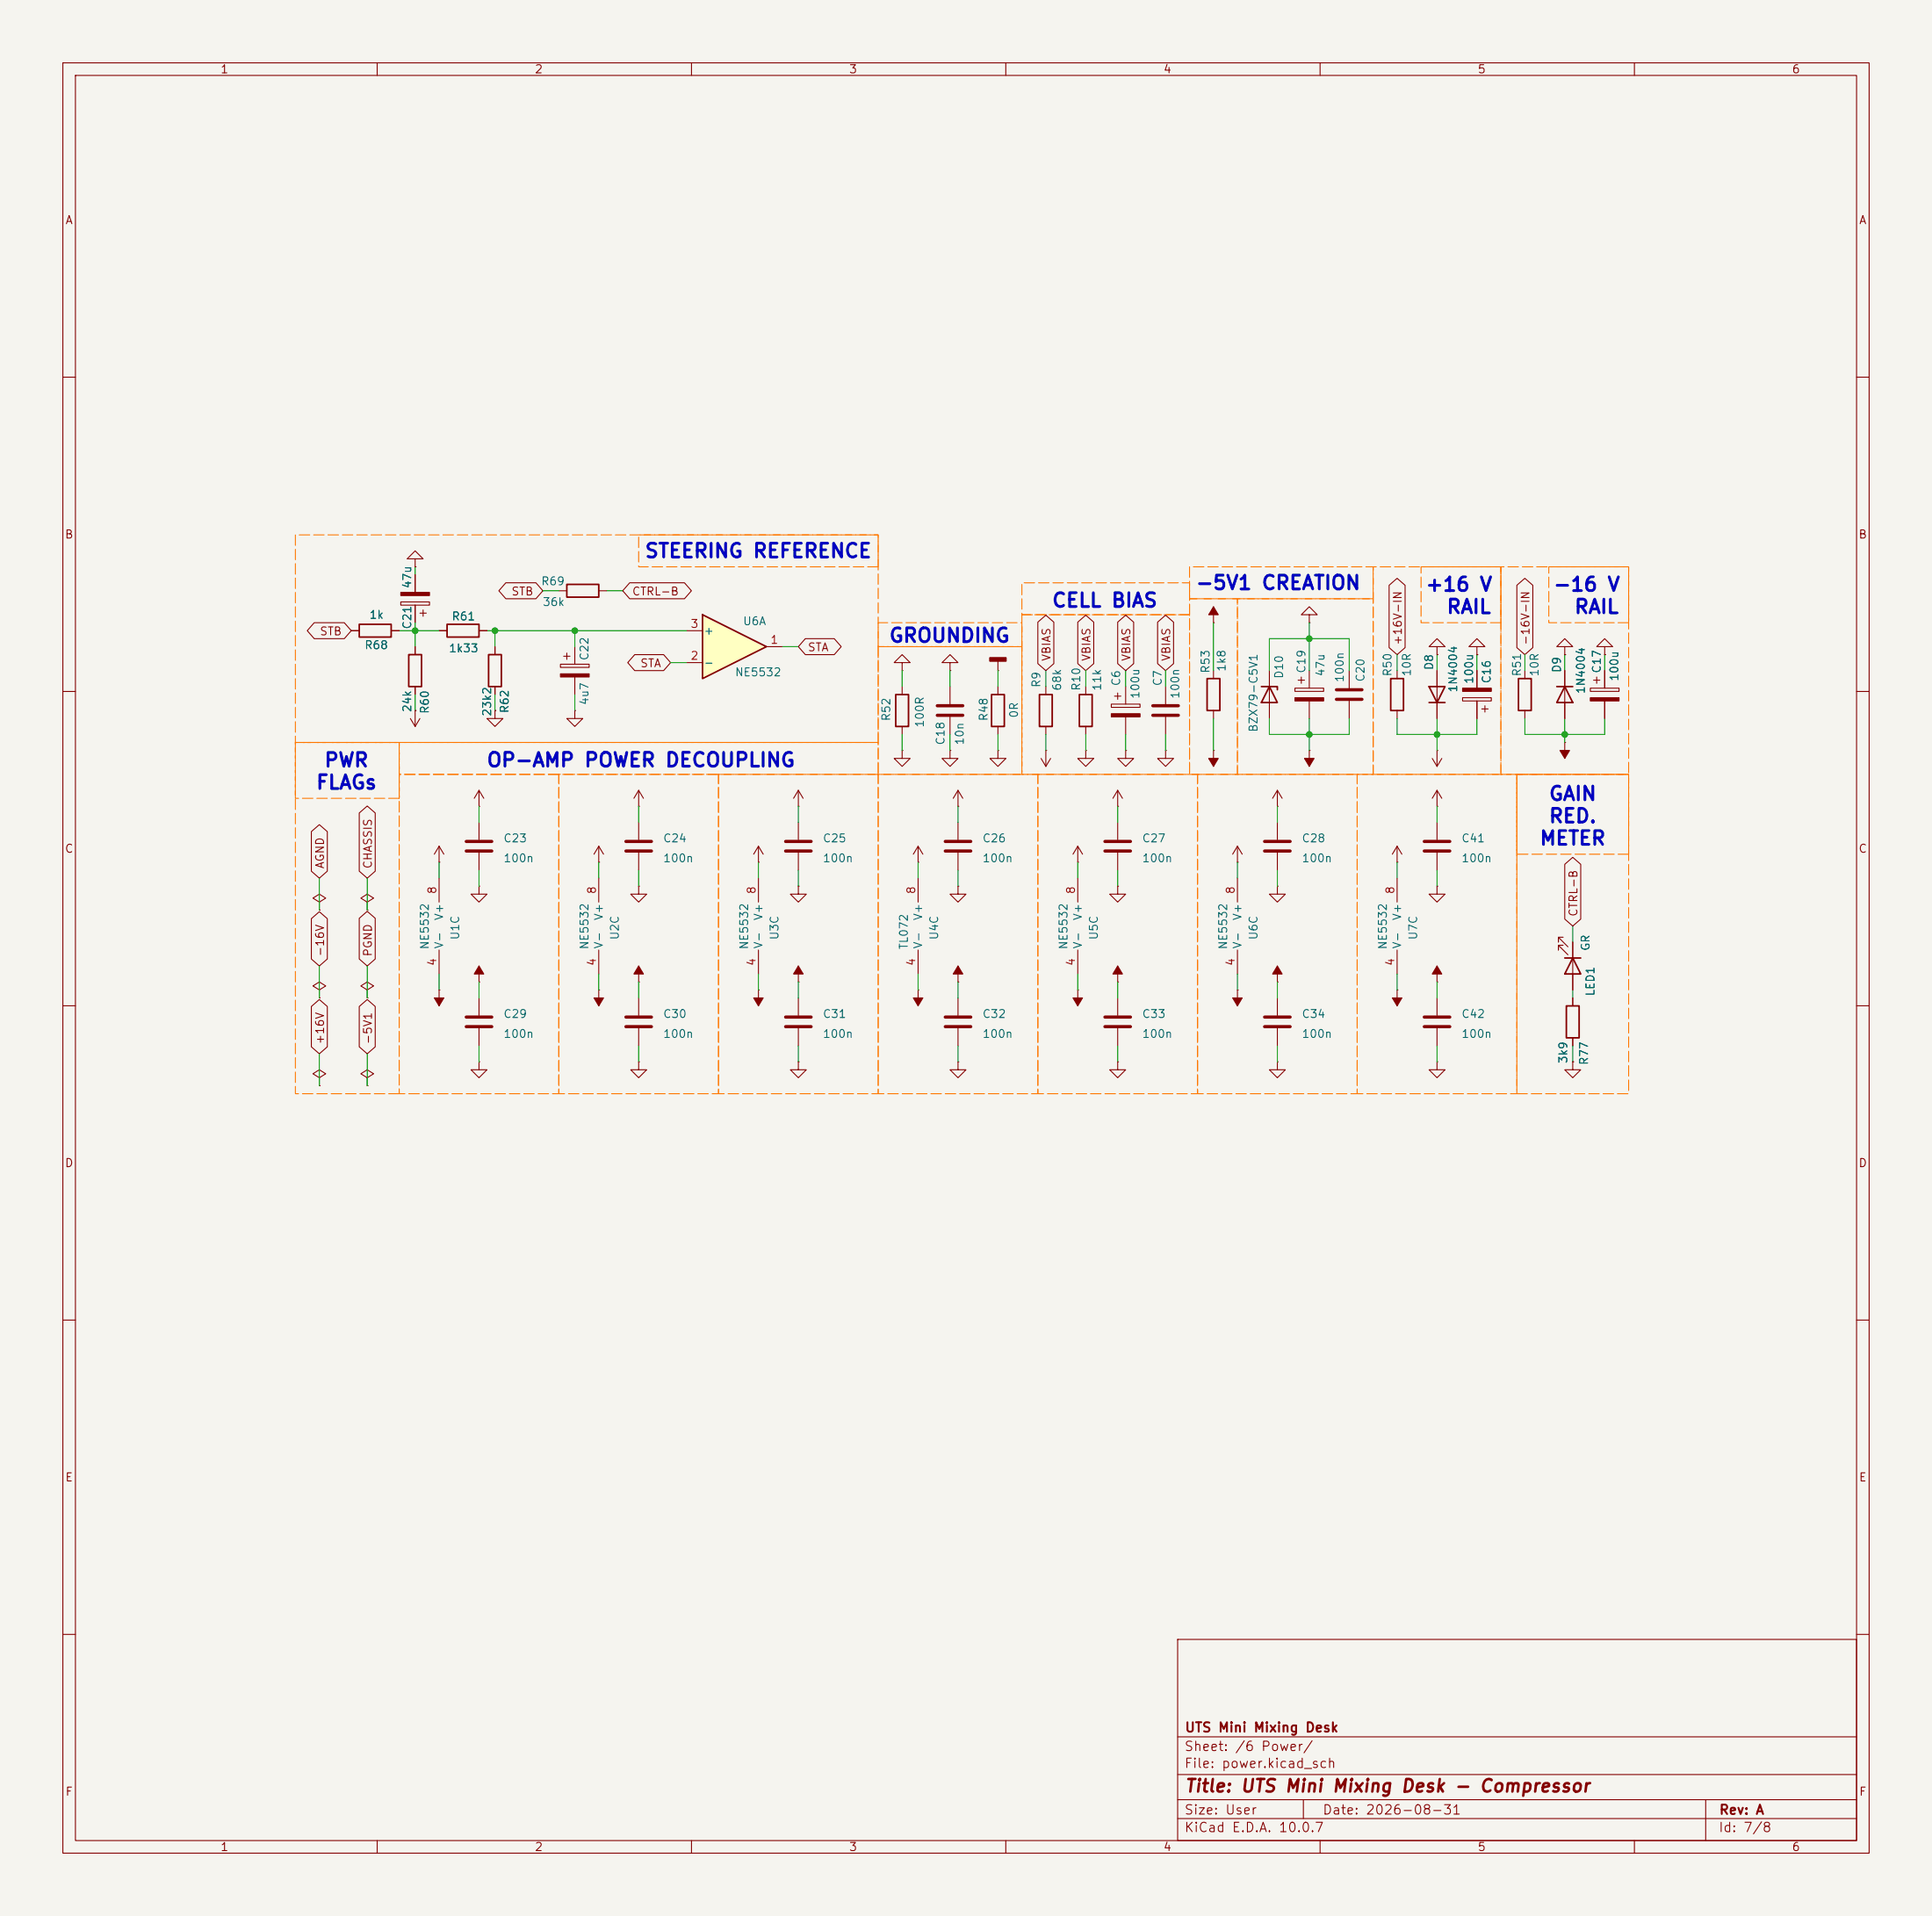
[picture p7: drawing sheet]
<svg xmlns="http://www.w3.org/2000/svg" width="307mm" height="305mm" viewBox="0 0 307 305" stroke-linecap="round" stroke-linejoin="round" font-family="sans-serif">
<path d="M0 0h307.3v304.8h-307.3z" fill="#f5f4ef" stroke="#f5f4ef" stroke-width=".14"/>
<g fill="none" stroke="#840000" stroke-width=".15">
<path d="M10 10h287.3v284.8h-287.3zM12 12h283.3v280.8h-283.3zM60 10v2M110 10v2M160 10v2M210 10v2M260 10v2M10 60h2M295.3 60h2M63.8 95.8h4.5v.5h-4.5zM66 88.9h1.3l-1.3-1.3-1.2 1.3h1.2v1.3M66 90.2h.1"/>
<path d="M66 91.4v2.8M66 96.3v2.8M66.8 97.5h1M67.3 97v1M88.9 94h1.3M95.2 94h1.3M193 99.1h.1M193 96.5v2.6M10 110h2M65.3 114.3l.7 1.3M66 113h.1M66 113v2.6"/>
<path d="M66.8 114.3l-.8 1.3M78.7 113v1.3h1.3l-1.3 1.3-1.2-1.3h1.2M78.7 113h.1M78.7 102.9v1.2M78.7 109.2v1.3M89.2 105.7h4.5v.5h-4.5zM89.7 104.4h1M90.2 103.9v1M91.4 113v1.3h1.3l-1.3 1.3-1.2-1.3h1.2M91.4 113h.1M91.4 102.9v2.8M91.4 107.7v2.8"/>
<path d="M172.7 119.4v1.3h1.3l-1.3 1.2-1.3-1.2h1.3M172.7 119.4h.1M176.8 112h4.6v.5h-4.6zM177.3 110.7h1M177.8 110.2v1.1M179.1 119.4v1.3h1.2l-1.2 1.2-1.3-1.2h1.3M179.1 119.4h.1M179.1 109.2v2.8M179.1 114v2.8M295.3 110h2M76.2 128.3h.1M76.2 125.7l-.8 1.3"/>
<path d="M76.2 125.7l.8 1.3M76.2 125.7v2.6M95.2 137.2h.1M95.2 134.6v2.6M95.2 139.7v3.8M95.2 134.6l-.7 1.3M95.2 134.6l.8 1.3M101.6 128.3h.1M101.6 125.7v2.6M101.6 130.8v2.8M101.6 135.6v2.8M101.6 125.7l-.8 1.3"/>
<path d="M101.6 125.7l.8 1.3M120.6 137.2h.1M120.6 134.6l-.7 1.3M120.6 134.6l.8 1.3M120.6 134.6v2.6M120.6 139.7v3.8M127 130.8v2.8M127 135.6v2.8M177.8 128.3h.1M177.8 125.7v2.6M177.8 130.8v2.8M177.8 135.6v2.8"/>
<path d="M177.8 125.7l-.8 1.3M177.8 125.7l.8 1.3M228.6 128.3h.1M228.6 125.7v2.6M228.6 130.8v2.8M228.6 135.6v2.8M228.6 125.7l-.8 1.3M228.6 125.7l.8 1.3M10 160h2M50.8 157.5l1-.7-1-.6-1 .6 1 .7v1.3M50.8 158.8h.1M58.4 157.5l1-.7-1-.6-1 .6 1 .7v1.3"/>
<path d="M58.4 158.8h.1M76.2 141v1.2h1.3l-1.3 1.3-1.3-1.3h1.3M76.2 141h.1M95.2 151.1v3.8M101.6 156.2h.1M101.6 153.7v2.5M101.6 158.8v2.7M120.6 157.5h.1M120.6 151.1v3.8M120.6 157.5v2.5M127 141v1.2h1.3l-1.3 1.3-1.3-1.3h1.3M127 141h.1"/>
<path d="M127 158.8v2.7M152.4 156.2h.1M152.4 153.7v2.5M152.4 158.8v2.7M177.8 141v1.2h1.3l-1.3 1.3-1.3-1.3h1.3M177.8 141h.1M196.8 157.5h.1M196.8 157.5v2.5M203.2 156.2h.1M203.2 153.7v2.5M203.2 158.8v2.7M228.6 156.2h.1"/>
<path d="M228.6 141v1.2h1.3l-1.3 1.3-1.3-1.3h1.3M228.6 141h.1M228.6 153.7v2.5M228.6 158.8v2.7M248.7 149.1h-.8v.8v-.8l1.5 1.5M248.7 150.4h-.8v.7v-.7l1.5 1.5M250.2 149.9v7.6M250.2 158.8v1.2M295.3 160h2M58.4 171.5l1-.7-1-.6-1 .6 1 .7v1.2M58.4 172.7h.1M76.2 168.9v1.3h1.3l-1.3 1.3-1.3-1.3h1.3"/>
<path d="M76.2 168.9h.1M101.6 163.6v2.8M127 168.9v1.3h1.3l-1.3 1.3-1.3-1.3h1.3M127 168.9h.1M127 163.6v2.8M152.4 168.9v1.3h1.3l-1.3 1.3-1.3-1.3h1.3M152.4 168.9h.1M152.4 163.6v2.8M203.2 168.9v1.3h1.3l-1.3 1.3-1.3-1.3h1.3M203.2 168.9h.1M203.2 163.6v2.8M228.6 168.9v1.3h1.3l-1.3 1.3-1.3-1.3h1.3"/>
<path d="M228.6 168.9h.1M228.6 163.6v2.8M250.2 168.9v1.3h1.3l-1.3 1.3-1.3-1.3h1.3M250.2 168.9h.1M250.2 165.1v1.3M10 210h2M295.3 210h2M10 260h2M187.3 260.8h108v32h-108zM187.3 276.3h108M295.3 260h2M60 292.8v2"/>
<path d="M110 292.8v2M160 292.8v2M187.3 289.3h108M187.3 286.3h108M187.3 282.3h108M207.3 286.3v3M210 292.8v2M260 292.8v2M271.3 286.3v6.5"/>
</g>
<g fill="none" stroke="#840000" stroke-width=".51">
<path d="M99.6 133.9h4M99.6 135.4h4M125 133.9h4M125 135.4h4M175.8 133.9h4M175.8 135.4h4M226.6 133.9h4M226.6 135.4h4M99.6 161.8h4M99.6 163.3h4M125 161.8h4M125 163.3h4"/>
<path d="M150.4 161.8h4M150.4 163.3h4M201.2 161.8h4M201.2 163.3h4M226.6 161.8h4M226.6 163.3h4"/>
</g>
<g fill="#840000" stroke="#840000" stroke-width=".15">
<path d="M228.6 153.7l.8 1.2h-1.6z"/>
<path d="M101.6 153.7l.8 1.2h-1.6z"/>
<path d="M152.4 153.7l.8 1.2h-1.6z"/>
<path d="M119.9 158.8h1.5l-.8 1.2z"/>
<path d="M193 96.5l.8 1.3h-1.5z"/>
<path d="M196.1 158.8h1.5l-.8 1.2z"/>
<path d="M203.2 153.7l.8 1.2h-1.6z"/>
<path d="M176.8 113.5h4.6v.5h-4.6z"/>
<path d="M89.2 107.2h4.5v.5h-4.5z"/>
<path d="M63.8 94.2h4.5v.5h-4.5z"/>
</g>
<path d="M90.2 93h5v2h-5zM77.7 104.1h2.1v5.1h-2.1zM248.9 152.4h2.6M250.2 152.4l1.3 2.5h-2.6zM249.2 160h2v5.1h-2z" fill="none" stroke="#840000" stroke-width=".25"/>
<path d="M111.8 97.8l10.1 5.1-10.1 5.1z" fill="#ffffc2"/>
<g fill="none" stroke="#840000" stroke-width=".25">
<path d="M57.1 99.3h5.1v2h-5.1zM71.1 99.3h5.1v2h-5.1zM111.8 97.8l10.1 5.1-10.1 5.1zM65 104.1h2.1v5.1h-2.1zM142.5 110.5h2v5.1h-2zM157.7 110.5h2.1v5.1h-2.1zM165.4 110.5h2v5.1h-2zM171.7 110.5h2v5.1h-2zM192 108h2.1v5h-2.1zM200.7 109.2h2.5v.5M201.9 109.2l1.3 2.6h-2.5zM221.2 108h2.1v5h-2.1z"/>
<path d="M227.3 109.2h2.6l-1.3 2.6zM227.3 111.8h2.6M241.6 108h2v5h-2zM247.6 109.2h2.6M248.9 109.2l1.3 2.6h-2.6z"/>
</g>
<g fill="none" stroke="#840000" stroke-width=".15">
<path d="M50 99.1h4.8l1.1 1.2-1.1 1.3h-4.8l-1.1-1.3zM66 90.2h.1M66 91.4v2.8M66 96.3v2.8M80.5 92.7h4.7l1.2 1.3-1.2 1.3h-4.7l-1.1-1.3zM100.2 92.7h8.7l1.1 1.3-1.1 1.3h-8.7l-1.1-1.3zM165.1 99l1.3-1.1 1.2 1.1v6.6l-1.2 1.1-1.3-1.1zM171.4 99l1.3-1.1 1.3 1.1v6.6l-1.3 1.1-1.3-1.1zM177.8 99l1.3-1.1 1.2 1.1v6.6l-1.2 1.1-1.3-1.1zM184.1 99l1.3-1.1 1.3 1.1v6.6l-1.3 1.1-1.3-1.1zM208.3 97.8h1.2l-1.2-1.3-1.3 1.3h1.3v1.3M208.3 99.1h.1"/>
<path d="M221 93.1l1.2-1.1 1.3 1.1v9.9l-1.3 1.1-1.2-1.1zM241.3 93.1l1.3-1.1 1.2 1.1v9.9l-1.2 1.1-1.3-1.1zM55.9 100.3h1.2M62.2 100.3h1.3M66 113h.1M66 102.9v1.2M66 109.2v1.3M69.8 100.3h1.3M76.2 100.3h1.3M78.7 113h.1M78.7 102.9v1.2M78.7 109.2v1.3"/>
<path d="M101 104.1h4.6l1.1 1.3-1.1 1.3h-4.6l-1.1-1.3zM109.2 105.4h2.6M109.2 100.3h2.6M121.9 102.9h2.6M128.1 101.6h4.6l1.1 1.3-1.1 1.2h-4.6l-1.1-1.2zM143.5 119.4v1.3h1.3l-1.3 1.2-1.3-1.2h1.3M143.5 119.4h.1M143.5 105.4h1.3l-1.3-1.3-1.3 1.3h1.3v1.3M143.5 106.7h.1M143.5 109.2v1.3M143.5 115.6v1.2M151.1 105.4h1.3l-1.3-1.3-1.2 1.3h1.2v1.3"/>
<path d="M151.1 106.7h.1M151.1 119.4v1.3h1.3l-1.3 1.2-1.2-1.2h1.2M151.1 119.4h.1M151.1 109.2v2.8M151.1 114v2.8M158.7 106.7h.1M158.7 119.4v1.3h1.3l-1.3 1.2-1.2-1.2h1.2M158.7 119.4h.1M158.7 105.2v1.5M158.7 109.2v1.3M158.7 115.6v1.2M166.4 119.4h.1"/>
<path d="M166.4 109.2v1.3M166.4 115.6v1.2M166.4 119.4v2.5M172.7 109.2v1.3M172.7 115.6v1.2M185.4 119.4v1.3h1.3l-1.3 1.2-1.3-1.2h1.3M185.4 119.4h.1M185.4 109.2v2.8M185.4 114v2.8M193 119.4h.1M193 106.7v1.3M193 113v1.3"/>
<path d="M193 119.4v2.5M201.9 106.7v7.6M206 109.5h4.6v.5h-4.6zM206.5 108.2h1M207 107.7v1M208.3 119.4h.1M208.3 106.7v2.8M208.3 111.5v2.8M208.3 119.4v2.5M214.6 106.7v2.8M214.6 111.5v2.8M222.2 106.7v1.3"/>
<path d="M222.2 113v1.3M228.6 119.4h.1M228.6 102.9h1.3l-1.3-1.3-1.3 1.3h1.3v1.2M228.6 104.1h.1M228.6 106.7v7.6M228.6 119.4v2.5M232.7 111h4.5v.5h-4.5zM234.9 102.9h1.3l-1.3-1.3-1.2 1.3h1.2v1.2M234.9 104.1h.1M234.9 106.7v2.8M234.9 111.5v2.8M235.7 112.8h1"/>
<path d="M236.2 112.3v1M242.6 106.7v1.3M242.6 113v1.3M248.9 118.1h.1M248.9 102.9h1.3l-1.3-1.3-1.3 1.3h1.3v1.2M248.9 104.1h.1M248.9 106.7v7.6M248.9 118.1v2.6M253 109.5h4.6v.5h-4.6zM253.5 108.2h1M254 107.7v1M255.3 102.9h1.2l-1.2-1.3-1.3 1.3h1.3v1.2"/>
<path d="M255.3 104.1h.1M255.3 106.7v2.8M255.3 111.5v2.8M49.5 132.3l1.3-1.1 1.3 1.1v6.3l-1.3 1.1-1.3-1.1zM57.1 129.3l1.3-1.1 1.3 1.1v9.3l-1.3 1.1-1.3-1.1zM69.8 137.2h.1M69.8 134.6v2.6M69.8 139.7v3.8M69.8 134.6l-.7 1.3M69.8 134.6l.8 1.3M76.2 130.8v2.8M76.2 135.6v2.8"/>
<path d="M127 128.3h.1M127 125.7l-.8 1.3M127 125.7l.8 1.3M127 125.7v2.6M146 137.2h.1M146 134.6v2.6M146 139.7v3.8M146 134.6l-.7 1.3M146 134.6l.8 1.3M152.4 128.3h.1M152.4 125.7l-.8 1.3M152.4 125.7l.8 1.3"/>
<path d="M152.4 125.7v2.6M152.4 130.8v2.8M152.4 135.6v2.8M165.6 120.7l.8 1.2M167.1 120.7l-.7 1.2M171.4 137.2h.1M171.4 134.6l-.7 1.3M171.4 134.6l.8 1.3M171.4 134.6v2.6M171.4 139.7v3.8M196.8 137.2h.1M196.8 134.6l-.7 1.3"/>
<path d="M196.8 134.6l.8 1.3M196.8 134.6v2.6M196.8 139.7v3.8M203.2 128.3h.1M203.2 125.7l-.8 1.3M203.2 125.7l.8 1.3M203.2 125.7v2.6M203.2 130.8v2.8M203.2 135.6v2.8M222.2 137.2h.1M222.2 134.6v2.6M222.2 139.7v3.8"/>
<path d="M222.2 134.6l-.7 1.3M222.2 134.6l.8 1.3M227.8 120.7l.8 1.2M229.4 120.7l-.8 1.2M248.9 137.5l1.3-1.1 1.3 1.1v8.7l-1.3 1.1-1.3-1.1zM49.5 146.1l1.3-1.1 1.3 1.1v6.5l-1.3 1.1-1.3-1.1zM50.8 143.5l1-.6-1-.7-1 .7 1 .6v1.3M50.8 144.8h.1M57.1 146.1l1.3-1.1 1.3 1.1v6.5l-1.3 1.1-1.3-1.1zM58.4 143.5l1-.6-1-.7-1 .7 1 .6v1.3M58.4 144.8h.1M69.8 157.5h.1"/>
<path d="M69.8 151.1v3.8M69.8 157.5v2.5M76.2 156.2h.1M76.2 153.7v2.5M76.2 158.8v2.7M95.2 157.5h.1M95.2 157.5v2.5M101.6 141v1.2h1.3l-1.3 1.3-1.3-1.3h1.3M101.6 141h.1M127 156.2h.1M127 153.7v2.5M146 157.5h.1"/>
<path d="M146 151.1v3.8M146 157.5v2.5M152.4 141v1.2h1.3l-1.3 1.3-1.3-1.3h1.3M152.4 141h.1M171.4 157.5h.1M171.4 151.1v3.8M171.4 157.5v2.5M177.8 156.2h.1M177.8 153.7v2.5M177.8 158.8v2.7M196.8 151.1v3.8M203.2 141v1.2h1.3l-1.3 1.3-1.3-1.3h1.3"/>
<path d="M203.2 141h.1M222.2 157.5h.1M222.2 151.1v3.8M222.2 157.5v2.5M250.2 149.9v2.5M250.2 154.9v2.6M250.2 158.8v1.2M49.5 160.1l1.3-1.1 1.3 1.1v6.4l-1.3 1.1-1.3-1.1zM50.8 171.5l1-.7-1-.6-1 .6 1 .7v1.2M50.8 172.7h.1M57.1 160.1l1.3-1.1 1.3 1.1v6.4l-1.3 1.1-1.3-1.1zM76.2 163.6v2.8"/>
<path d="M101.6 168.9v1.3h1.3l-1.3 1.3-1.3-1.3h1.3M101.6 168.9h.1M177.8 168.9v1.3h1.3l-1.3 1.3-1.3-1.3h1.3M177.8 168.9h.1M177.8 163.6v2.8M250.2 168.9h.1M250.2 165.1v1.3"/>
</g>
<g fill="none" stroke="#840000" stroke-width=".51">
<path d="M149.1 112.3h4.1M149.1 113.8h4.1M183.4 112.3h4.1M183.4 113.8h4.1M212.6 111.3h4.1M212.6 109.7h4.1M74.2 133.9h4M74.2 135.4h4M150.4 133.9h4M150.4 135.4h4M201.2 133.9h4M201.2 135.4h4"/>
<path d="M74.2 161.8h4M74.2 163.3h4M175.8 161.8h4M175.8 163.3h4"/>
</g>
<g fill="#840000" stroke="#840000" stroke-width=".15">
<path d="M192.3 120.7h1.5l-.8 1.2z"/>
<path d="M76.2 153.7l.8 1.2h-1.6z"/>
<path d="M69.1 158.8h1.5l-.8 1.2z"/>
<path d="M232.7 109.5h4.5v.5h-4.5z"/>
<path d="M207.5 120.7h1.5l-.7 1.2z"/>
<path d="M253 111h4.6v.5h-4.6z"/>
<path d="M248.2 119.4h1.5l-.8 1.3z"/>
<path d="M206 111h4.6v.5h-4.6z"/>
<path d="M94.5 158.8h1.5l-.8 1.2z"/>
<path d="M127 153.7l.8 1.2h-1.6z"/>
<path d="M221.5 158.8h1.5l-.8 1.2z"/>
<path d="M145.3 158.8h1.5l-.8 1.2z"/>
<path d="M177.8 153.7l.8 1.2h-1.6z"/>
<path d="M170.7 158.8h1.5l-.8 1.2z"/>
</g>
<path d="M157.5 104.6h2.5v.6h-2.5z" fill="#840000" stroke="#840000" stroke-width=".25"/>
<g fill="none" stroke="#f70" stroke-width=".15" stroke-dasharray="1.7 .6">
<path d="M139.7 90.2h-38.1v-5.1h38.1v5.1M162.6 97.8h26.6v25.4h-26.6v-25.4M189.2 97.8v-5.1h-26.6v5.1h26.6M189.2 95.3h7.6v27.9h-7.6v-27.9M218.4 95.3h-21.6v27.9h21.6v-27.9M218.4 95.3v-5.1h-29.2v5.1h29.2M238.8 99.1h-12.7v-8.9h12.7v8.9M259.1 99.1h-12.7v-8.9h12.7v8.9M139.7 118.1v-33h-92.7v33h92.7M139.7 102.9h22.9v20.3h-22.9v-20.3M162.6 102.9v-3.8h-22.9v3.8h22.9M63.5 127h-16.5v-8.9h16.5v8.9"/>
<path d="M63.5 123.2v-5.1h76.2v5.1h-76.2M88.9 123.2h-25.4v50.8h25.4v-50.8M114.3 123.2h-25.4v50.8h25.4v-50.8M139.7 123.2h-25.4v50.8h25.4v-50.8M165.1 123.2h-25.4v50.8h25.4v-50.8M190.5 123.2h-25.4v50.8h25.4v-50.8M215.9 123.2h-25.4v50.8h25.4v-50.8M218.4 123.2h20.4v-33h-20.4v33M238.8 123.2h20.3v-33h-20.3v33M241.3 123.2h-25.4v50.8h25.4v-50.8M259.1 135.9h-17.8v-12.7h17.8v12.7M63.5 174h-16.5v-55.9h16.5v55.9"/>
<path d="M241.3 174h17.8v-50.8h-17.8v50.8"/>
</g>
<g fill="none" stroke="#009600" stroke-width=".15">
<path d="M66 90.2v1.2M66 99.1v3.8M86.4 94h2.5M96.5 94h2.6M193 99.1v7.6M208.3 99.1v7.6M63.5 100.3h6.3M66 110.5v2.5M77.5 100.3h31.7M78.7 100.3v2.6M78.7 110.5v2.5M91.4 100.3v2.6"/>
<path d="M91.4 110.5v2.5M106.7 105.4h2.5M124.5 102.9h2.5M143.5 106.7v2.5M143.5 116.8v2.6M151.1 106.7v2.5M151.1 116.8v2.6M158.7 106.7v2.5M158.7 116.8v2.6M166.4 106.7v2.5M166.4 116.8v2.6M172.7 106.7v2.5"/>
<path d="M172.7 116.8v2.6M179.1 106.7v2.5M179.1 116.8v2.6M185.4 106.7v2.5M185.4 116.8v2.6M193 114.3v5.1M201.9 106.7v-5.1h12.7v5.1M201.9 114.3v2.5h12.7v-2.5M208.3 114.3v5.1M222.2 104.1v2.6M222.2 114.3v2.5h12.7v-2.5M228.6 104.1v2.6"/>
<path d="M228.6 114.3v5.1M234.9 104.1v2.6M242.6 114.3v2.5h12.7v-2.5M242.6 104.1v2.6M248.9 104.1v2.6M248.9 114.3v3.8M255.3 104.1v2.6M50.8 139.7v5.1M58.4 139.7v5.1M69.8 137.2v2.5M76.2 128.3v2.5M76.2 138.4v2.6"/>
<path d="M95.2 137.2v2.5M101.6 128.3v2.5M101.6 138.4v2.6M120.6 137.2v2.5M127 128.3v2.5M127 138.4v2.6M146 137.2v2.5M152.4 128.3v2.5M152.4 138.4v2.6M171.4 137.2v2.5M177.8 128.3v2.5M177.8 138.4v2.6"/>
<path d="M196.8 137.2v2.5M203.2 128.3v2.5M203.2 138.4v2.6M222.2 137.2v2.5M228.6 128.3v2.5M228.6 138.4v2.6M50.8 153.7v5.1M58.4 153.7v5.1M69.8 154.9v2.6M76.2 156.2v2.6M95.2 154.9v2.6M101.6 156.2v2.6"/>
<path d="M120.6 154.9v2.6M127 156.2v2.6M146 154.9v2.6M152.4 156.2v2.6M171.4 154.9v2.6M177.8 156.2v2.6M196.8 154.9v2.6M203.2 156.2v2.6M222.2 154.9v2.6M228.6 156.2v2.6M250.2 147.3v2.6M250.2 157.5v1.3"/>
<path d="M50.8 167.6v5.1M58.4 167.6v5.1M76.2 166.4v2.5M101.6 166.4v2.5M127 166.4v2.5M152.4 166.4v2.5M177.8 166.4v2.5M203.2 166.4v2.5M228.6 166.4v2.5M250.2 166.4v2.5"/>
</g>
<g fill="#009600" stroke="#009600" stroke-width=".14">
<circle cx="228.6" cy="116.8" r=".46"/>
<circle cx="208.3" cy="116.8" r=".46"/>
<circle cx="208.3" cy="101.6" r=".46"/>
<circle cx="248.9" cy="116.8" r=".46"/>
<circle cx="66" cy="100.3" r=".46"/>
<circle cx="91.4" cy="100.3" r=".46"/>
<circle cx="78.7" cy="100.3" r=".46"/>
</g>
<g font-size="2.2" fill="#0000c2">
<text x="102.4" y="89.3">STEERING REFERENCE</text>
<text x="190.1" y="94.4">-5V1 CREATION</text>
<text x="226.6" y="94.6">+16 V</text>
<text x="247" y="94.6">-16 V</text>
<text x="167.2" y="97.2">CELL BIAS</text>
<text x="230" y="98.2">RAIL</text>
<text x="250.3" y="98.2">RAIL</text>
<text x="141.3" y="102.7">GROUNDING</text>
<text x="51.4" y="122.6">PWR</text>
<text x="77.3" y="122.6">OP-AMP POWER DECOUPLING</text>
<text x="50.1" y="126.1">FLAGs</text>
<text x="246.3" y="127.9">GAIN</text>
<text x="246.3" y="131.5">RED.</text>
<text x="244.8" y="135">METER</text>
</g>
<text font-size="2" fill="#840000" x="188.3" y="285.6">Title: UTS Mini Mixing Desk - Compressor</text>
<g font-size="1.5" fill="#840000">
<text x="188.4" y="275.9">UTS Mini Mixing Desk</text>
<text x="188.3" y="281.6">File: power.kicad_sch</text>
<text x="188.3" y="278.9">Sheet: /6 Power/</text>
<text x="188.3" y="291.8">KiCad E.D.A. 10.0.7</text>
<text x="188.3" y="289">Size: User</text>
<text x="210.3" y="289">Date: 2026-08-31</text>
<text x="273.3" y="291.8">Id: 7/8</text>
<text x="273.4" y="289">Rev: A</text>
</g>
<g font-size="1.3" fill="#840000">
<text x="35" y="12">1</text>
<text x="85" y="12">2</text>
<text x="135" y="12">3</text>
<text x="185" y="12">4</text>
<text x="235" y="12">5</text>
<text x="285" y="12">6</text>
<text x="10.3" y="36">A</text>
<text x="295.7" y="36">A</text>
<text x="10.2" y="86">B</text>
<text x="295.6" y="86">B</text>
<text x="81.3" y="95">STB</text>
<text x="100.5" y="95">CTRL-B</text>
<text x="50.8" y="101.4">STB</text>
<text x="101.8" y="106.5">STA</text>
<text x="128.4" y="103.9">STA</text>
<text x="167.4" y="105.3" transform="rotate(-90 167.4 105.3)">VBIAS</text>
<text x="173.8" y="105.3" transform="rotate(-90 173.8 105.3)">VBIAS</text>
<text x="180.1" y="105.3" transform="rotate(-90 180.1 105.3)">VBIAS</text>
<text x="186.5" y="105.3" transform="rotate(-90 186.5 105.3)">VBIAS</text>
<text x="223.3" y="102.7" transform="rotate(-90 223.3 102.7)">+16V-IN</text>
<text x="243.6" y="102.7" transform="rotate(-90 243.6 102.7)">-16V-IN</text>
<text x="10.2" y="136">C</text>
<text x="295.6" y="136">C</text>
<text x="51.9" y="138.3" transform="rotate(-90 51.9 138.3)">AGND</text>
<text x="59.5" y="138.3" transform="rotate(-90 59.5 138.3)">CHASSIS</text>
<text x="251.2" y="145.9" transform="rotate(-90 251.2 145.9)">CTRL-B</text>
<text x="51.9" y="152.3" transform="rotate(-90 51.9 152.3)">-16V</text>
<text x="59.5" y="152.3" transform="rotate(-90 59.5 152.3)">PGND</text>
<text x="51.9" y="166.2" transform="rotate(-90 51.9 166.2)">+16V</text>
<text x="59.5" y="166.2" transform="rotate(-90 59.5 166.2)">-5V1</text>
<text x="10.2" y="186">D</text>
<text x="295.6" y="186">D</text>
<text x="10.3" y="236">E</text>
<text x="295.6" y="236">E</text>
<text x="10.3" y="286">F</text>
<text x="295.7" y="286">F</text>
<text x="35" y="294.8">1</text>
<text x="85" y="294.8">2</text>
<text x="135" y="294.8">3</text>
<text x="185" y="294.8">4</text>
<text x="235" y="294.8">5</text>
<text x="285" y="294.8">6</text>
</g>
<g font-size="1.3" fill="#006464">
<text x="65.7" y="93.7" transform="rotate(-90 65.7 93.7)">47u</text>
<text x="86" y="93.4">R69</text>
<text x="58.7" y="98.8">1k</text>
<text x="65.7" y="100.2" transform="rotate(-90 65.7 100.2)">C21</text>
<text x="71.8" y="99">R61</text>
<text x="86.2" y="96.7">36k</text>
<text x="111.9" y="101.3">+</text>
<text x="118.1" y="99.8">U6A</text>
<text x="57.9" y="103.6">R68</text>
<text x="71.3" y="104.1">1k33</text>
<text x="93.9" y="105.2" transform="rotate(-90 93.9 105.2)">C22</text>
<text x="111.9" y="106.4">-</text>
<text x="116.8" y="107.9">NE5532</text>
<text x="192.7" y="107.2" transform="rotate(-90 192.7 107.2)">R53</text>
<text x="195.3" y="106.9" transform="rotate(-90 195.3 106.9)">1k8</text>
<text x="208" y="107.2" transform="rotate(-90 208 107.2)">C19</text>
<text x="211" y="107.7" transform="rotate(-90 211 107.7)">47u</text>
<text x="221.7" y="107.7" transform="rotate(-90 221.7 107.7)">R50</text>
<text x="224.7" y="107.7" transform="rotate(-90 224.7 107.7)">10R</text>
<text x="228.3" y="106.7" transform="rotate(-90 228.3 106.7)">D8</text>
<text x="242.3" y="107.7" transform="rotate(-90 242.3 107.7)">R51</text>
<text x="245.1" y="107.7" transform="rotate(-90 245.1 107.7)">10R</text>
<text x="248.6" y="107.1" transform="rotate(-90 248.6 107.1)">D9</text>
<text x="255" y="107.2" transform="rotate(-90 255 107.2)">C17</text>
<text x="65.7" y="113.4" transform="rotate(-90 65.7 113.4)">24k</text>
<text x="68.5" y="113.7" transform="rotate(-90 68.5 113.7)">R60</text>
<text x="81.2" y="113.6" transform="rotate(-90 81.2 113.6)">R62</text>
<text x="93.9" y="112.3" transform="rotate(-90 93.9 112.3)">4u7</text>
<text x="165.8" y="109.5" transform="rotate(-90 165.8 109.5)">R9</text>
<text x="169.1" y="110" transform="rotate(-90 169.1 110)">68k</text>
<text x="172.2" y="110" transform="rotate(-90 172.2 110)">R10</text>
<text x="175.5" y="110" transform="rotate(-90 175.5 110)">11k</text>
<text x="178.5" y="109.2" transform="rotate(-90 178.5 109.2)">C6</text>
<text x="181.6" y="111.3" transform="rotate(-90 181.6 111.3)">100u</text>
<text x="185.1" y="109.2" transform="rotate(-90 185.1 109.2)">C7</text>
<text x="187.9" y="111.3" transform="rotate(-90 187.9 111.3)">100n</text>
<text x="204.4" y="108.1" transform="rotate(-90 204.4 108.1)">D10</text>
<text x="214.1" y="108.6" transform="rotate(-90 214.1 108.6)">100n</text>
<text x="217.4" y="108.6" transform="rotate(-90 217.4 108.6)">C20</text>
<text x="232.1" y="110.3" transform="rotate(-90 232.1 110.3)">1N4004</text>
<text x="234.6" y="108.9" transform="rotate(-90 234.6 108.9)">100u</text>
<text x="237.4" y="108.8" transform="rotate(-90 237.4 108.8)">C16</text>
<text x="252.4" y="110.5" transform="rotate(-90 252.4 110.5)">1N4004</text>
<text x="257.8" y="108.5" transform="rotate(-90 257.8 108.5)">100u</text>
<text x="78.4" y="114.1" transform="rotate(-90 78.4 114.1)">23k2</text>
<text x="141.9" y="114.8" transform="rotate(-90 141.9 114.8)">R52</text>
<text x="147.3" y="115.8" transform="rotate(-90 147.3 115.8)">100R</text>
<text x="150.6" y="118.6" transform="rotate(-90 150.6 118.6)">C18</text>
<text x="153.6" y="118.6" transform="rotate(-90 153.6 118.6)">10n</text>
<text x="157.4" y="114.8" transform="rotate(-90 157.4 114.8)">R48</text>
<text x="162.3" y="114.3" transform="rotate(-90 162.3 114.3)">0R</text>
<text x="200.4" y="116.6" transform="rotate(-90 200.4 116.6)">BZX79-C5V1</text>
<text x="80" y="134.3">C23</text>
<text x="80" y="137.5">100n</text>
<text x="105.4" y="134.3">C24</text>
<text x="105.4" y="137.5">100n</text>
<text x="130.8" y="134.3">C25</text>
<text x="130.8" y="137.5">100n</text>
<text x="156.2" y="134.3">C26</text>
<text x="156.2" y="137.5">100n</text>
<text x="181.6" y="134.3">C27</text>
<text x="181.6" y="137.5">100n</text>
<text x="207" y="134.3">C28</text>
<text x="207" y="137.5">100n</text>
<text x="232.4" y="134.3">C41</text>
<text x="232.4" y="137.5">100n</text>
<text x="70.8" y="146.5" transform="rotate(-90 70.8 146.5)">V+</text>
<text x="73.4" y="149.6" transform="rotate(-90 73.4 149.6)">U1C</text>
<text x="96.2" y="146.5" transform="rotate(-90 96.2 146.5)">V+</text>
<text x="98.8" y="149.6" transform="rotate(-90 98.8 149.6)">U2C</text>
<text x="121.6" y="146.5" transform="rotate(-90 121.6 146.5)">V+</text>
<text x="124.2" y="149.6" transform="rotate(-90 124.2 149.6)">U3C</text>
<text x="147" y="146.5" transform="rotate(-90 147 146.5)">V+</text>
<text x="149.6" y="149.6" transform="rotate(-90 149.6 149.6)">U4C</text>
<text x="172.4" y="146.5" transform="rotate(-90 172.4 146.5)">V+</text>
<text x="175" y="149.6" transform="rotate(-90 175 149.6)">U5C</text>
<text x="197.8" y="146.5" transform="rotate(-90 197.8 146.5)">V+</text>
<text x="200.4" y="149.6" transform="rotate(-90 200.4 149.6)">U6C</text>
<text x="223.2" y="146.5" transform="rotate(-90 223.2 146.5)">V+</text>
<text x="225.8" y="149.6" transform="rotate(-90 225.8 149.6)">U7C</text>
<text x="68.5" y="151.1" transform="rotate(-90 68.5 151.1)">NE5532</text>
<text x="70.8" y="151" transform="rotate(-90 70.8 151)">V-</text>
<text x="93.9" y="151.1" transform="rotate(-90 93.9 151.1)">NE5532</text>
<text x="96.2" y="151" transform="rotate(-90 96.2 151)">V-</text>
<text x="119.3" y="151.1" transform="rotate(-90 119.3 151.1)">NE5532</text>
<text x="121.6" y="151" transform="rotate(-90 121.6 151)">V-</text>
<text x="144.7" y="151.1" transform="rotate(-90 144.7 151.1)">TL072</text>
<text x="147" y="151" transform="rotate(-90 147 151)">V-</text>
<text x="170.1" y="151.1" transform="rotate(-90 170.1 151.1)">NE5532</text>
<text x="172.4" y="151" transform="rotate(-90 172.4 151)">V-</text>
<text x="195.5" y="151.1" transform="rotate(-90 195.5 151.1)">NE5532</text>
<text x="197.8" y="151" transform="rotate(-90 197.8 151)">V-</text>
<text x="220.9" y="151.1" transform="rotate(-90 220.9 151.1)">NE5532</text>
<text x="223.2" y="151" transform="rotate(-90 223.2 151)">V-</text>
<text x="253.2" y="151.4" transform="rotate(-90 253.2 151.4)">GR</text>
<text x="253.9" y="158.6" transform="rotate(-90 253.9 158.6)">LED1</text>
<text x="80" y="162.3">C29</text>
<text x="80" y="165.4">100n</text>
<text x="105.4" y="162.3">C30</text>
<text x="105.4" y="165.4">100n</text>
<text x="130.8" y="162.3">C31</text>
<text x="130.8" y="165.4">100n</text>
<text x="156.2" y="162.3">C32</text>
<text x="156.2" y="165.4">100n</text>
<text x="181.6" y="162.3">C33</text>
<text x="181.6" y="165.4">100n</text>
<text x="207" y="162.3">C34</text>
<text x="207" y="165.4">100n</text>
<text x="232.4" y="162.3">C42</text>
<text x="232.4" y="165.4">100n</text>
<text x="249.6" y="169.3" transform="rotate(-90 249.6 169.3)">3k9</text>
<text x="252.9" y="169.5" transform="rotate(-90 252.9 169.5)">R77</text>
</g>
<g font-size="1.3" fill="#a90000">
<text x="109.8" y="100.2">3</text>
<text x="109.8" y="105.3">2</text>
<text x="122.5" y="102.7">1</text>
<text x="69.7" y="142.3" transform="rotate(-90 69.7 142.3)">8</text>
<text x="95.1" y="142.3" transform="rotate(-90 95.1 142.3)">8</text>
<text x="120.5" y="142.3" transform="rotate(-90 120.5 142.3)">8</text>
<text x="145.9" y="142.3" transform="rotate(-90 145.9 142.3)">8</text>
<text x="171.3" y="142.3" transform="rotate(-90 171.3 142.3)">8</text>
<text x="196.7" y="142.3" transform="rotate(-90 196.7 142.3)">8</text>
<text x="222.1" y="142.3" transform="rotate(-90 222.1 142.3)">8</text>
<text x="69.7" y="153.8" transform="rotate(-90 69.7 153.8)">4</text>
<text x="95.1" y="153.8" transform="rotate(-90 95.1 153.8)">4</text>
<text x="120.5" y="153.8" transform="rotate(-90 120.5 153.8)">4</text>
<text x="145.9" y="153.8" transform="rotate(-90 145.9 153.8)">4</text>
<text x="171.3" y="153.8" transform="rotate(-90 171.3 153.8)">4</text>
<text x="196.7" y="153.8" transform="rotate(-90 196.7 153.8)">4</text>
<text x="222.1" y="153.8" transform="rotate(-90 222.1 153.8)">4</text>
</g>
</svg>
